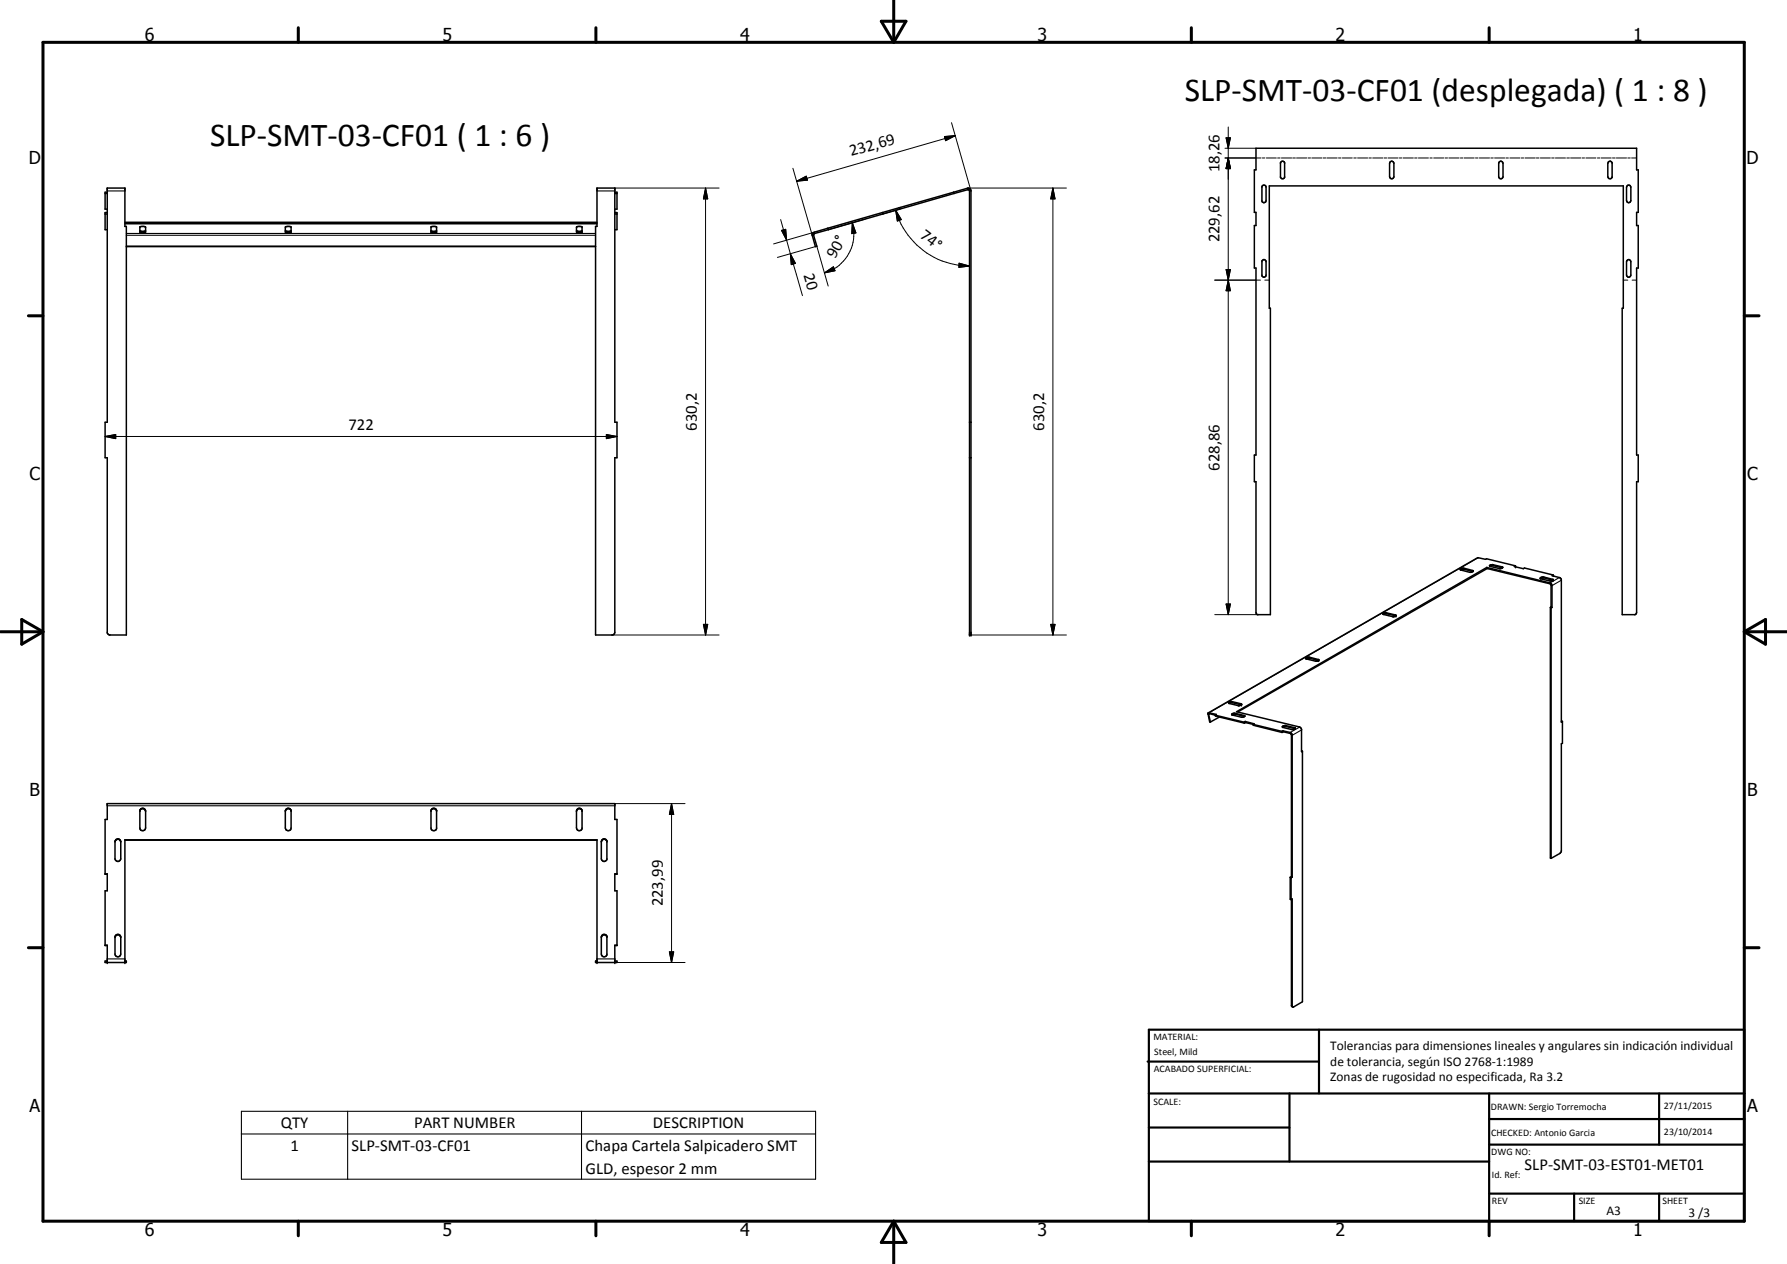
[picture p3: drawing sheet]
<svg xmlns="http://www.w3.org/2000/svg" width="420mm" height="297mm" viewBox="0 0 420 297" stroke-linecap="round" stroke-linejoin="round" font-family="sans-serif">
<g fill="none" stroke="#000" stroke-width=".25">
<path d="M25.2 44.9h4.2M29.7 55.3h110.3M29.7 54.9h110.3M140.4 44.9h4.2M191.3 55.3l-.3 .1M191.5 54.6v.3M227.4 44.2l.1 .4M228 44.9h.3M344.2 133.5v.3M346.3 134.1v.2M347.5 131.1l-63.2 36.4v.2M351.1 132.7v.2"/>
<path d="M353.2 133.2v.2M363 135.6v.2M365.1 136.1l.1 .3M366.6 135.7l-2.2 1.3 .1 .2M367.1 136.4l-2.2 1.2-.2-.1M228 148.6h.3M307.8 154.4l.1 .3M310 155v.2M326 144v.2M328.1 144.5l.1 .2M284.5 167.8l-.5 .1M289.7 164.9l.1 .2"/>
<path d="M290.4 167.6l.1 .2M291.8 165.4l.1 .3M292.6 168.1v.3M302.3 170.5l.1 .2M304.4 171l.1 .2M305.6 170.9l-2.3 1.2 .1 .3M306 171.5l-2.2 1.3-.2-.1M25.2 189.4h119.4M25.2 225.3h4.2M140.4 225.3h4.2M303.6 236.3l.2 .1M56.8 261.2h135v15.9h-135z"/>
<path d="M56.8 266.5h135M81.7 261.2v15.9M136.7 261.2v15.9"/>
</g>
<g fill="none" stroke="#000" stroke-width=".35">
<path d="M295.3 34.8h89.5v5.1h.4v10h-.4v3.1h.4v10h-.4v43.9h.4v6.3h-.4v30.7l-.2 .5h-3.2v-72h.3v-28.7h-83.3v28.7h.3v72h-3.1l-.2-.2-.1-31h-.4v-6.3h.4v-43.9h-.4v-10h.4v-3.1h-.4v-10h.4zM301.2 38.1l.5-.2 .3 .3v3.5l-.3 .3-.6-.3v-3.5zM326.8 38.1l.5-.2 .4 .3v3.3a.51 .51 0 0 1-.5 .5 .51 .51 0 0 1-.5-.5zM352.5 38.1l.5-.2 .3 .3 .1 3.3a.51 .51 0 0 1-.5 .5 .51 .51 0 0 1-.5-.5zM378.2 38.1l.5-.2 .3 .3v3.5l-.3 .3h-.4l-.3-.5zM24.7 45.5h.5M24.7 50.3h.5M25.2 45.2h-.5v3.9h.5M25.2 50h-.5v4h.5M25.2 44.2h4.2v9h.3v96h-4l-.5-.4v-41.2h-.5v-8.4h.5zM29.4 52.6h111M29.4 52.2h111"/>
<path d="M29.7 57.9h110.3M29.7 58h110.3M32.9 54.2l.6 .2 .7-.1M33 53.3l.8-.1 .4 .2v1.2l-.6 .1-.7-.1zM34.2 54.2v.1M67.1 53.4l.4-.2 .9 .1v1.3l-.6 .1-.7-.1zM67.1 54.2l.6 .2 .7-.2M101.3 54.2l.6 .2 .7-.1M101.4 54.6h.1M101.4 53.3h1.2v1.3l-.5 .1-.7-.1zM135.5 53.4l.4-.2 .9 .1 .1 1.3-.6 .1-.7-.1zM135.5 54.2l.6 .2 .8-.1"/>
<path d="M140.4 44.2h4.2v55h.5v8.4h-.5v41l-.3 .5-.3 .1h-4v-96h.4zM144.6 45.2h.5v3.9h-.5M144.6 50h.5v4h-.5M144.6 45.5h.5M144.6 50.3h.5M194.6 53.6l-3.1 1-.5 .3v.3l.7 2.8 .4-.1-.8-2.9 3.5-1M194.6 53.6l.2 .4M207.5 50v.3M211.4 48.8l.1 .3M211.4 48.8l-16.8 4.8M224.2 45.2l3.4-1 .5 .2 .2 .5v104.3h-.3v-104.3l-.2-.3h-.3l-3.2 .9M224.2 45.2l.1 .3"/>
<path d="M224.2 45.2l-12.8 3.6M224.3 45.5l-29.5 8.5M296.8 43.7l.6-.1 .3 .4v3.1l-.1 .4-.3 .1-.6-.3zM382.6 43.7l.6-.1 .2 .4v3.1a.51 .51 0 0 1-.5 .5 .51 .51 0 0 1-.5-.5zM296.8 61.2l.5-.2 .3 .3 .1 3.3a.5 .5 0 0 1-.4 .5 .5 .5 0 0 1-.6-.3zM382.6 61.2l.4-.2 .4 .3v3.3a.51 .51 0 0 1-.5 .6 .51 .51 0 0 1-.5-.6zM228 99.2h.3M228 107.6h.3M343.3 133.8l.9-.3 2.1 .6 .1 .1-.8 .3-2.2-.6zM343.4 133.9l.8-.1 2.1 .5M346.1 134.2l-.4 .3M346.3 134.3h.1"/>
<path d="M349.6 133.3l15 3.7 .3 .5v5.2M349.6 133.3l-58.9 34 14.9 3.6 .4 .5v5.3l.2-.2M349.6 133.3l.1 .3M349.7 133.6l14.9 3.6 .1 .2v5.2M349.7 133.6l-58.7 33.7M350.2 132.9l.7-.2 2.4 .6-.7 .3-2.3-.5zM350.3 133.1l.7-.2 2.3 .5M356.3 133l-6.8-1.7-.2 .1-1.9-.3-63.3 36.4M356.3 133l-.2 .1 2.1 .5 .2-.1 6.8 1.6M356.3 133l.1 .2M362.2 136l-.1-.1 .2-.2 .7-.1 2.2 .5-.1 .3M362.2 136l.8-.2 2.2 .6"/>
<path d="M362.2 136l2.2 .5 .7-.1M365.2 135.1l-.3 .2 1.9 .5 .3 .4v33.5l.3-.2M365.2 135.1l.1 .3M365.2 135.4h.1M307 154.7l.8-.3 2.3 .6v.2l-.4 .2h-.4zM307.1 154.9l.7-.3 2.2 .6M309.8 155.2l-.4 .2M325.3 144.4l-.1-.3 .7-.1 2.2 .5 .1 .2M325.3 144.4l2.3 .5M325.3 144.4l.6-.2 2.3 .5M328 144.7l-.4 .2M328.2 144.7l-.6 .2"/>
<path d="M364.5 142.7l.2 .1M364.5 142.7v58.9l.2 .1M364.7 142.8v58.9M364.7 142.6l-.2 .1M364.7 142.6l.2 .1M364.9 142.7l-.2 .1M285.7 168.1l.3-.2-1.9-.4 .3 2.2h.2M285.7 168.1l-1.4-.4-.1 .1 .4 1.9M285.7 168.1l6.8 1.6M285.7 168.1l.1 .2 6.8 1.6M286.7 168.5l-2.1 1.2M288.9 165.1l.8-.2 2.3 .6-.8 .4-2.2-.6z"/>
<path d="M289 165.3l.6-.2 2.3 .6M289.7 168v-.2l.6-.2 2.3 .5 .1 .2M289.7 168l2.3 .6 .7-.3M289.7 168l.8-.2 2.1 .6M291.7 165.6l-.4 .3M292.5 169.7l.1 .2M292.8 169.5l2.1 .6-.3 .1M292.8 169.5v.3M292.8 169.5l-.3 .2M292.8 169.8l-.2 .1M292.8 169.8l1.8 .4M294.6 170.2l.1 .2 6.7 1.7"/>
<path d="M294.6 170.2l6.8 1.7M301.4 171.9v.2M301.6 170.9l.8-.2 2.1 .6M301.6 170.9v-.2l.6-.2 2.2 .5 .1 .3M301.6 170.9l2.1 .5 .8-.1M301.7 171.7l1.6 .4 .5 .6v33.4M301.7 171.7v.3M301.7 171.7l-.3 .2M301.7 172l1.7 .4 .2 .3v33.3M301.7 172l-.3 .1M306 176.4l.2 .1M306.2 176.5v58.9l-2.1 1.2-.3-.1v-25.3l-.2 .2"/>
<path d="M367.1 169.5h.3M367.4 169.5v5.2l-.3 .1v25.3l-.4 .5-2 1.1M27 197.8v4a.68 .68 0 0 0 .7 .6 .68 .68 0 0 0 .7-.6v-4M27 197.9a.68 .68 0 0 1 .7-.8 .68 .68 0 0 1 .7 .8M27.1 197.7a.66 .66 0 0 1 .6-.5 .66 .66 0 0 1 .7 .5M29.4 197.4h111M32.9 190.7l.1-.5a.7 .7 0 0 1 .8-.2 .7 .7 0 0 1 .4 .7M33 190.3l.5-.3 .6 .3M34.2 190.4v4.2a.68 .68 0 0 1-.6 .6 .68 .68 0 0 1-.7-.6v-4M68.4 190.3a.7 .7 0 0 0-.8-.2 .7 .7 0 0 0-.5 .6M68.4 190.6v4a.68 .68 0 0 1-.6 .6 .68 .68 0 0 1-.7-.6v-4a.69 .69 0 0 1 .5-.6 .69 .69 0 0 1 .8 .2v.5M102.6 190.3a.67 .67 0 0 0-.8-.3 .67 .67 0 0 0-.5 .7"/>
<path d="M102.6 190.4v4.3a.67 .67 0 0 1-.7 .5 .67 .67 0 0 1-.6-.6v-4a.66 .66 0 0 1 .7-.7 .66 .66 0 0 1 .6 .6M135.6 190.5a.65 .65 0 0 1 .6-.6 .65 .65 0 0 1 .7 .5v4.3a.67 .67 0 0 1-.8 .5 .67 .67 0 0 1-.6-.6v-4M135.6 190.4l-.1 .3M135.7 190.3a.66 .66 0 0 1 .6-.3 .66 .66 0 0 1 .6 .5M142.6 197.5l-.7-.3-.5 .5M142.7 197.6v4.4a.67 .67 0 0 1-.7 .4 .67 .67 0 0 1-.6-.6v-4M142.7 197.7a.66 .66 0 0 0-.7-.6 .66 .66 0 0 0-.6 .8M24.7 205.4h.5v3.9h-.5v12.9h.5M25.2 205.4h-.5v-12.8h.5v-3.8h119.4v3.8h.5v12.8h-.5M27.3 219.7a.67 .67 0 0 1 .7-.1 .67 .67 0 0 1 .4 .6v4a.68 .68 0 0 1-.7 .6 .68 .68 0 0 1-.7-.6v-4zM141.6 219.7l.7-.1 .4 .4v4.4a.68 .68 0 0 1-.7 .4 .68 .68 0 0 1-.6-.6v-4zM145.1 205.4h-.5v3.9h.5v12.9h-.5"/>
<path d="M303.3 206.2v5.1l.3 .1M303.3 206.2l.3 .1M303.6 206.3v5.1M303.6 206l-.3 .2M303.6 206l.2 .1M303.6 211.4v25l.3 .2M303.8 206.1l-.2 .2M24.7 222.1h.5v4.1M25.2 225.8h-.5v.4h5v-.4h-.3M27 220.3a.68 .68 0 0 1 .7-.6 .68 .68 0 0 1 .7 .6M29.4 226.2v-28.8h111v28.8M140.4 225.8h-.4v.4h5.1v-.4h-.5"/>
<path d="M142.7 220.1a.67 .67 0 0 0-.7-.4 .67 .67 0 0 0-.6 .6M145.1 222.1h-.5v4.1"/>
</g>
<g fill="#000">
<circle cx="356.4" cy="133.2" r=".18"/>
<circle cx="365.2" cy="136.4" r=".18"/>
<circle cx="228" cy="149.2" r=".18"/>
<circle cx="228.3" cy="149.2" r=".18"/>
<circle cx="310" cy="155.2" r=".18"/>
<circle cx="328.2" cy="144.7" r=".18"/>
<circle cx="291.9" cy="165.7" r=".18"/>
<circle cx="25.2" cy="226.2" r=".18"/>
<circle cx="29.4" cy="226.2" r=".18"/>
<circle cx="140.4" cy="226.2" r=".18"/>
<circle cx="144.6" cy="226.2" r=".18"/>
</g>
<g fill="none" stroke="#000" stroke-width=".24">
<path d="M186.4 39.5l4.6 15.9M222.1 32.1l2.5-.2-2.3 1.2zM223.7 28.8l4.5 15.9M224.6 31.9l-37.3 10.7M288 37.1h8.5M288 34.8h7.3M288.3 32.4h1l-.5 2.4zM288.8 37.1l.5 2.5h-1zM288.8 29.8v114.6M296.8 37.1h.6M297.7 37.1h2.4M300.4 37.1h.6"/>
<path d="M301.3 37.1h2.4M303.9 37.1h.7M304.8 37.1h2.4M307.5 37.1h.6M308.4 37.1h2.4M311.1 37.1h.6M312 37.1h2.4M314.7 37.1h.6M315.6 37.1h2.4M318.3 37.1h.6M319.2 37.1h2.4M321.8 37.1h.6"/>
<path d="M322.7 37.1h2.5M325.4 37.1h.6M326.3 37.1h2.4M329 37.1h.6M329.9 37.1h2.4M332.6 37.1h.6M333.5 37.1h2.4M336.2 37.1h.6M337.1 37.1h2.4M339.8 37.1h.5M340.6 37.1h2.5M343.4 37.1h.5"/>
<path d="M344.2 37.1h2.4M346.9 37.1h.6M347.8 37.1h2.4M350.5 37.1h.6M351.4 37.1h2.4M354.1 37.1h.6M355 37.1h2.4M357.7 37.1h.6M358.6 37.1h2.4M361.2 37.1h.7M362.2 37.1h2.3M364.8 37.1h.6"/>
<path d="M365.7 37.1h2.4M368.4 37.1h.6M369.3 37.1h2.4M372 37.1h.6M372.9 37.1h2.3M375.6 37.1h.6M376.5 37.1h2.3M379.1 37.1h.7M380 37.1h2.4M382.7 37.1h.6M383.6 37.1h1.2M144.6 44.2h24.5"/>
<path d="M165.9 44.2l.5 2.5h-1zM165.9 44.2v105M183.5 51.6l1.4 4.8M183.8 54.1l.9-.2 .2 2.5zM184.9 56.4l.9 3.2M185.8 59.6l1.2 2.3-1 .3zM185.8 59.6l2.9 9.9M187.3 42.6l2.3-1.2 .3 .9zM191.5 54.6l-9.6 2.7M191.7 58l-8.9 2.5M192.1 57.9l2.6 9.3M200.4 52.3l.8 2.4-.9 .2z"/>
<path d="M200.4 52.3a9.4 9.4 0 0 1-1.2 7.9l-.4 .6a9 9 0 0 1-5 3.3M203.4 51.5l-8.6 2.5M210.6 49.4l1.3 2.2-.9 .3zM210.6 49.4a18.1 18.1 0 0 0 17.4 13.1M211.5 49.1l-4 1.2M227.6 44.2h23.1M247.6 44.2l.5 2.5h-1.1zM247.6 44.2v105M193.8 64.1l2.1-1.4 .4 .9zM225.5 61.8l2.5 .7-2.5 .3zM285.6 65.8h10.8M288.3 63.3h1l-.5 2.5z"/>
<path d="M288.3 63.3l1 5h-1l1-5zM288.8 65.8l.5 2.5h-1zM297.4 65.8h1M381.7 65.8h1M383.7 65.8h1.1M24.7 102.6l2.5-.5v1zM24.7 102.6h120.4M142.6 102.1l2.5 .5-2.5 .5zM143.9 149.2h25.2M165.4 146.7h1l-.5 2.5zM228.3 149.2h22.4M247 146.7h1.1l-.5 2.5z"/>
<path d="M285.6 144.4h10.2M288.3 141.9h1l-.5 2.5zM144.6 188.8h16.5M157.9 188.8l.5 2.6h-1zM157.9 188.8v37.4M144.6 226.2h16.5M157.4 223.7h1l-.5 2.5z"/>
</g>
<g fill="none" stroke="#000" stroke-width=".71">
<path d="M10.1 9.9h400v277.1h-400zM70.1 6.5v3.4M140.1 6.5v3.4M207.2 5h5.8l-2.9 4.9zM210.1 0v9.9M280.1 6.5v3.4M350.1 6.5v3.4M6.7 74.2h3.4M410.1 74.2h3.5M.1 148.5h10M5.1 145.6l5 2.9-5 2.9zM410.1 148.5h10"/>
<path d="M410.1 148.5l5-2.9v5.8zM6.7 222.7h3.4M410.1 222.7h3.5M70.1 287v3.4M140.1 287v3.4M210.1 287v10M210.1 287l2.9 5h-5.8zM280.1 287v3.4M350.1 287v3.4"/>
</g>
<g fill="none" stroke="#000" stroke-width=".51">
<path d="M269.8 249.5h40.3M270.1 242h140v45h-140zM270.1 257h140M303.2 257v16M310.1 242v15M350.1 257v30M390.1 257v12M270.1 265h33.1M270.1 273h80M350.1 269h60M350.1 263h60M350.1 280.5h60"/>
<path d="M370.1 280.5v6.5M390.1 280.5v6.5"/>
</g>
<g fill="#000">
<path d="M222.1 32.1l2.5-.2-2.3 1.2zM288.3 32.4h1l-.5 2.4zM288.8 37.1l.5 2.5h-1zM165.9 44.2l.5 2.5h-1zM183.8 54.1l.9-.2 .2 2.5zM187.3 42.6l2.3-1.2 .3 .9zM200.4 52.3l.8 2.4-.9 .2zM210.6 49.4l1.3 2.2-.9 .3zM247.6 44.2l.5 2.5h-1.1zM185.8 59.6l1.2 2.3-1 .3zM193.8 64.1l2.1-1.4 .4 .9zM225.5 61.8l2.5 .7-2.5 .3z"/>
<path d="M288.3 63.3h1l-.5 2.5zM288.8 65.8l.5 2.5h-1zM24.7 102.6l2.5-.5v1zM142.6 102.1l2.5 .5-2.5 .5zM165.4 146.7h1l-.5 2.5zM247 146.7h1.1l-.5 2.5zM288.3 141.9h1l-.5 2.5zM157.9 188.8l.5 2.6h-1zM157.4 223.7h1l-.5 2.5z"/>
</g>
<g font-size="7.9">
<text x="278.6" y="23.7">SLP-SMT-03-CF01 (desplegada) ( 1 : 8 )</text>
<text x="49.4" y="34.4">SLP-SMT-03-CF01 ( 1 : 6 )</text>
</g>
<g font-size="4.2">
<text x="34" y="9.6">6</text>
<text x="104" y="9.6">5</text>
<text x="174" y="9.6">4</text>
<text x="244" y="9.6">3</text>
<text x="314" y="9.6">2</text>
<text x="384" y="9.6">1</text>
<text x="6.8" y="38.7">D</text>
<text x="410.6" y="38.7">D</text>
<text x="7" y="112.9">C</text>
<text x="410.8" y="112.9">C</text>
<text x="7" y="187.1">B</text>
<text x="410.8" y="187.1">B</text>
<text x="7" y="261.4">A</text>
<text x="410.8" y="261.4">A</text>
<text x="34" y="290.4">6</text>
<text x="104" y="290.4">5</text>
<text x="174" y="290.4">4</text>
<text x="244" y="290.4">3</text>
<text x="314" y="290.4">2</text>
<text x="384" y="290.4">1</text>
</g>
<g font-size="3.9">
<text x="200.1" y="36.7" transform="rotate(-16 200.1 36.7)">232,69</text>
<text x="286.7" y="40.5" transform="rotate(-90 286.7 40.5)">18,26</text>
<text x="216.1" y="55.8" transform="rotate(37 216.1 55.8)">74°</text>
<text x="286.7" y="57" transform="rotate(-90 286.7 57)">229,62</text>
<text x="188.9" y="64.5" transform="rotate(74 188.9 64.5)">20</text>
<text x="196.4" y="60.9" transform="rotate(-61 196.4 60.9)">90°</text>
<text x="81.9" y="101">722</text>
<text x="163.8" y="101.3" transform="rotate(-90 163.8 101.3)">630,2</text>
<text x="245.5" y="101.3" transform="rotate(-90 245.5 101.3)">630,2</text>
<text x="286.7" y="110.7" transform="rotate(-90 286.7 110.7)">628,86</text>
<text x="155.8" y="213" transform="rotate(-90 155.8 213)">223,99</text>
<text x="66" y="265.1">QTY</text>
<text x="97.4" y="265.1">PART NUMBER</text>
<text x="153.5" y="265.1">DESCRIPTION</text>
<text x="68.3" y="270.4">1</text>
<text x="82.7" y="270.4">SLP-SMT-03-CF01</text>
<text x="137.7" y="270.5">Chapa Cartela Salpicadero SMT</text>
<text x="137.7" y="275.8">GLD, espesor 2 mm</text>
<text x="358.5" y="275">SLP-SMT-03-EST01-MET01</text>
</g>
<g font-size="3.1">
<text x="312.7" y="246.8">Tolerancias para dimensiones lineales y angulares sin indicación individual</text>
<text x="312.7" y="250.4">de tolerancia, según ISO 2768-1:1989</text>
<text x="312.7" y="254">Zonas de rugosidad no especificada, Ra 3.2</text>
<text x="377.7" y="285.6">A3</text>
<text x="397" y="285.9">3 /3</text>
</g>
<g font-size="2.4">
<text x="271.2" y="244.4">MATERIAL:</text>
<text x="271.3" y="252">ACABADO SUPERFICIAL:</text>
<text x="271.4" y="247.9">Steel, Mild</text>
<text x="271.2" y="259.7">SCALE:</text>
<text x="350.6" y="260.8">DRAWN: Sergio Torremocha</text>
<text x="391.2" y="260.6">27/11/2015</text>
<text x="350.6" y="267">CHECKED: Antonio Garcia</text>
<text x="391.2" y="266.7">23/10/2014</text>
<text x="350.6" y="271.4">DWG NO:</text>
<text x="350.8" y="276.9">Id. Ref:</text>
<text x="350.8" y="282.8">REV</text>
<text x="371.2" y="282.9">SIZE</text>
<text x="390.9" y="282.9">SHEET</text>
</g>
</svg>
